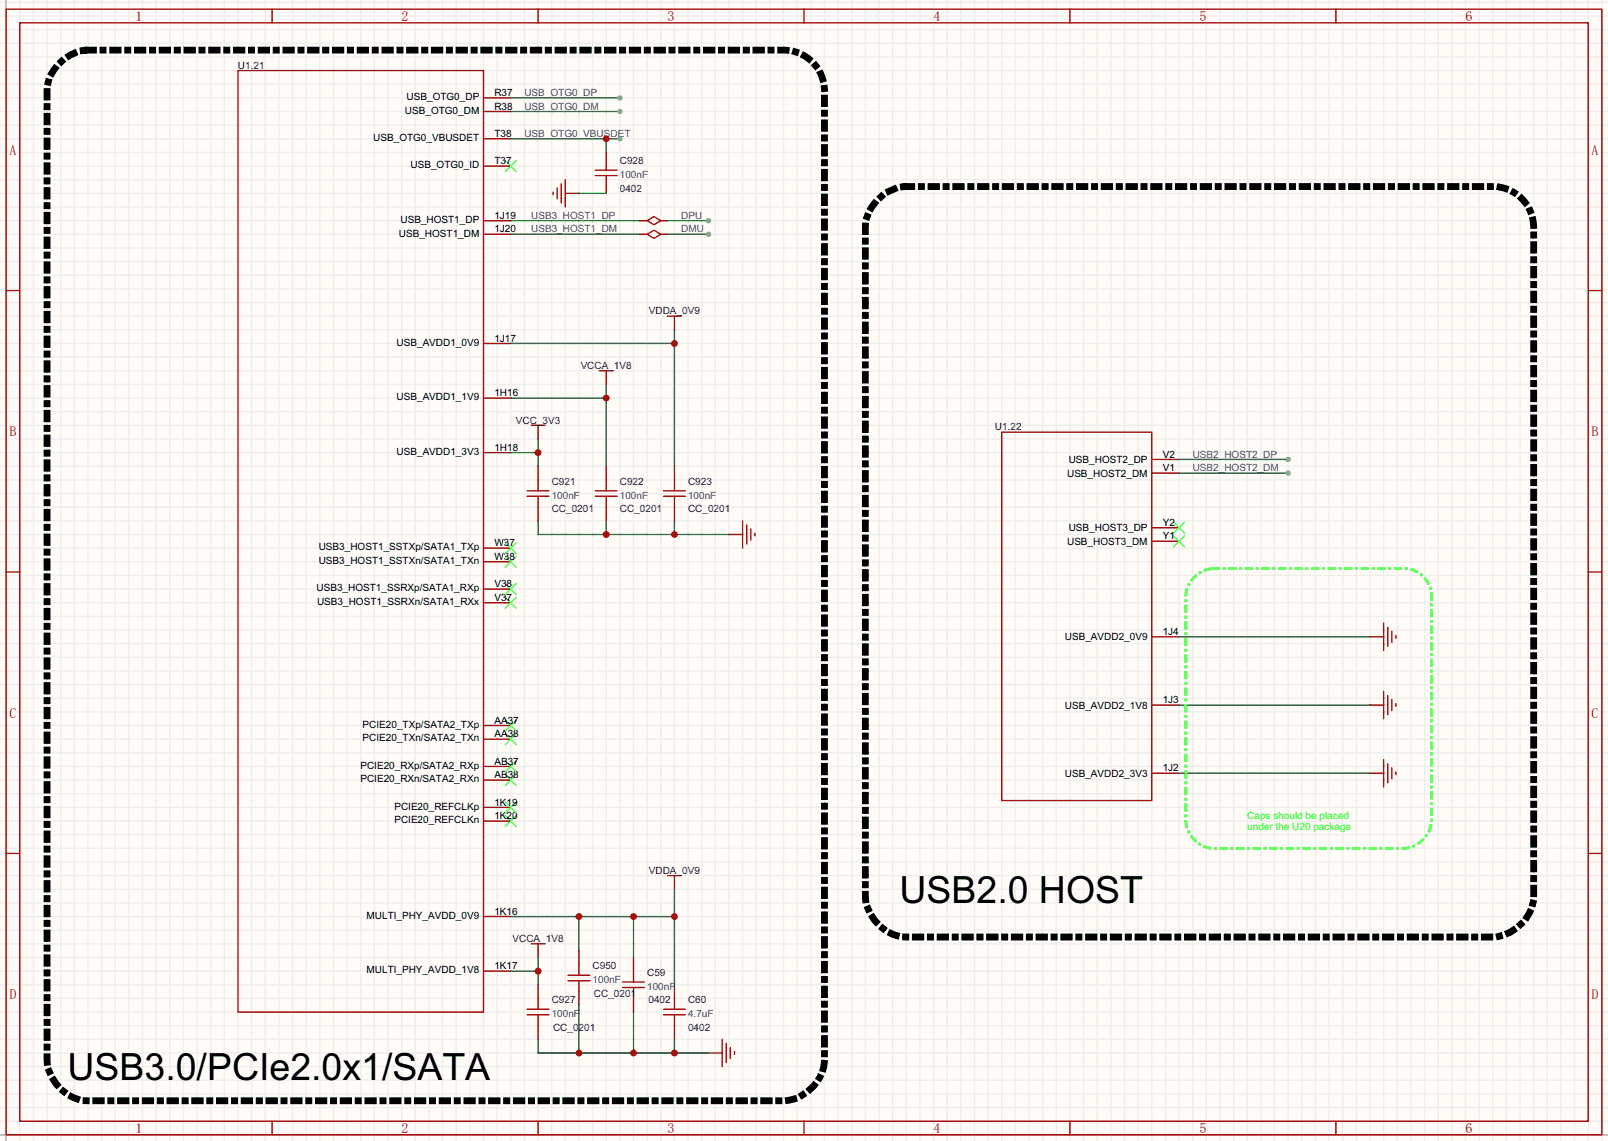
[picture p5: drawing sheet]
<svg xmlns="http://www.w3.org/2000/svg" width="299mm" height="212mm" viewBox="0 0 299 212" stroke-linecap="round" stroke-linejoin="round" font-family="sans-serif">
<path d="M0 0h299.5v212.4h-299.5z" fill="#fffcf7"/>
<g fill="none" stroke="#ededed" stroke-width=".25">
<path d="M0 .4h299.5M0 3h299.5M0 5.5h299.5M0 8.1h299.5M0 10.6h299.5M0 13.1h299.5M0 15.7h299.5M0 18.2h299.5M1.1 0v212.4M3.7 0v212.4M6.2 0v212.4M8.8 0v212.4"/>
<path d="M11.3 0v212.4M13.8 0v212.4M16.4 0v212.4M18.9 0v212.4M21.5 0v212.4M24 0v212.4M26.5 0v212.4M29.1 0v212.4M31.6 0v212.4M34.2 0v212.4M36.7 0v212.4M39.2 0v212.4"/>
<path d="M41.8 0v212.4M44.3 0v212.4M46.9 0v212.4M49.4 0v212.4M51.9 0v212.4M54.5 0v212.4M57 0v212.4M59.6 0v212.4M62.1 0v212.4M64.6 0v212.4M67.2 0v212.4M69.7 0v212.4"/>
<path d="M72.3 0v212.4M74.8 0v212.4M77.3 0v212.4M79.9 0v212.4M82.4 0v212.4M85 0v212.4M87.5 0v212.4M90 0v212.4M92.6 0v212.4M95.1 0v212.4M97.7 0v212.4M100.2 0v212.4"/>
<path d="M102.7 0v212.4M105.3 0v212.4M107.8 0v212.4M110.4 0v212.4M112.9 0v212.4M115.4 0v212.4M118 0v212.4M120.5 0v212.4M123.1 0v212.4M125.6 0v212.4M128.1 0v212.4M130.7 0v212.4"/>
<path d="M133.2 0v212.4M135.8 0v212.4M138.3 0v212.4M140.8 0v212.4M143.4 0v212.4M145.9 0v212.4M148.5 0v212.4M151 0v212.4M153.5 0v212.4M156.1 0v212.4M158.6 0v212.4M161.2 0v212.4"/>
<path d="M163.7 0v212.4M166.2 0v212.4M168.8 0v212.4M171.3 0v212.4M173.9 0v212.4M176.4 0v212.4M178.9 0v212.4M181.5 0v212.4M184 0v212.4M186.6 0v212.4M189.1 0v212.4M191.6 0v212.4"/>
<path d="M194.2 0v212.4M196.7 0v212.4M199.3 0v212.4M201.8 0v212.4M204.3 0v212.4M206.9 0v212.4M209.4 0v212.4M212 0v212.4M214.5 0v212.4M217 0v212.4M219.6 0v212.4M222.1 0v212.4"/>
<path d="M224.7 0v212.4M227.2 0v212.4M229.7 0v212.4M232.3 0v212.4M234.8 0v212.4M237.4 0v212.4M239.9 0v212.4M242.4 0v212.4M245 0v212.4M247.5 0v212.4M250.1 0v212.4M252.6 0v212.4"/>
<path d="M255.1 0v212.4M257.7 0v212.4M260.2 0v212.4M262.8 0v212.4M265.3 0v212.4M267.8 0v212.4M270.4 0v212.4M272.9 0v212.4M275.5 0v212.4M278 0v212.4M280.5 0v212.4M283.1 0v212.4"/>
<path d="M285.6 0v212.4M288.2 0v212.4M290.7 0v212.4M293.2 0v212.4M295.8 0v212.4M298.3 0v212.4M0 20.8h299.5M0 23.3h299.5M0 25.8h299.5M0 28.4h299.5M0 30.9h299.5M0 33.5h299.5"/>
<path d="M0 36h299.5M0 38.5h299.5M0 41.1h299.5M0 43.6h299.5M0 46.2h299.5M0 48.7h299.5M0 51.2h299.5M0 53.8h299.5M0 56.3h299.5M0 58.9h299.5M0 61.4h299.5M0 63.9h299.5"/>
<path d="M0 66.5h299.5M0 69h299.5M0 71.6h299.5M0 74.1h299.5M0 76.6h299.5M0 79.2h299.5M0 81.7h299.5M0 84.3h299.5M0 86.8h299.5M0 89.3h299.5M0 91.9h299.5M0 94.4h299.5"/>
<path d="M0 97h299.5M0 99.5h299.5M0 102h299.5M0 104.6h299.5M0 107.1h299.5M0 109.7h299.5M0 112.2h299.5M0 114.7h299.5M0 117.3h299.5M0 119.8h299.5M0 122.4h299.5M0 124.9h299.5"/>
<path d="M0 127.4h299.5M0 130h299.5M0 132.5h299.5M0 135.1h299.5M0 137.6h299.5M0 140.1h299.5M0 142.7h299.5M0 145.2h299.5M0 147.8h299.5M0 150.3h299.5M0 152.8h299.5M0 155.4h299.5"/>
<path d="M0 157.9h299.5M0 160.5h299.5M0 163h299.5M0 165.5h299.5M0 168.1h299.5M0 170.6h299.5M0 173.2h299.5M0 175.7h299.5M0 178.2h299.5M0 180.8h299.5M0 183.3h299.5M0 185.9h299.5"/>
<path d="M0 188.4h299.5M0 190.9h299.5M0 193.5h299.5M0 196h299.5M0 198.6h299.5M0 201.1h299.5M0 203.6h299.5M0 206.2h299.5M0 208.7h299.5M0 211.3h299.5"/>
</g>
<path d="M1.1 0v212.4M0 211.3h299.5" fill="none" stroke="#999" stroke-width=".25"/>
<g fill="none" stroke="#a10000" stroke-width=".25">
<path d="M1.1 1.7h297.2v209.6h-297.2zM3.7 4.2h292.1v204.5h-292.1zM44.3 13.1h45.7v175.3h-45.7zM50.7 1.7v2.5M100.2 1.7v2.5M149.7 1.7v2.5M199.3 1.7v2.5M248.8 1.7v2.5M1.1 54.1h2.6M295.8 54.1h2.5M186.6 80.4h27.9v68.6h-27.9zM1.1 106.5h2.6"/>
<path d="M295.8 106.5h2.5M1.1 158.9h2.6M295.8 158.9h2.5M50.7 208.7v2.6M100.2 208.7v2.6M149.7 208.7v2.6M199.3 208.7v2.6M248.8 208.7v2.6"/>
</g>
<g fill="none" stroke="#870000" stroke-width=".25">
<path d="M90 18.2h5.1M90 30.9h5.1M90 25.8h5.1M90 20.8h5.1M90 43.6h5.1M90 41.1h5.1M90 74.1h5.1M90 63.9h5.1M90 84.3h5.1M214.5 85.5h5.1M214.5 88.1h5.1M214.5 98.2h5.1"/>
<path d="M90 112.2h5.1M90 109.7h5.1M90 104.6h5.1M90 102h5.1M214.5 100.8h5.1M214.5 118.5h5.1M90 137.6h5.1M90 135.1h5.1M214.5 131.2h5.1M90 152.8h5.1M90 150.3h5.1M90 145.2h5.1"/>
<path d="M90 142.7h5.1M214.5 143.9h5.1M90 170.6h5.1M90 180.8h5.1"/>
</g>
<g fill="none" stroke="#3c3" stroke-width=".25">
<path d="M94.1 29.9l2 2M96.1 29.9l-2 2M218.6 97.2l2 2M218.6 99.8l2 2M220.6 97.2l-2 2M220.6 99.8l-2 2M94.1 111.2l2 2M94.1 108.6l2 2.1M94.1 103.6l2 2M94.1 101l2 2.1M96.1 111.2l-2 2M96.1 108.6l-2 2.1"/>
<path d="M96.1 103.6l-2 2M96.1 101l-2 2.1M94.1 136.6l2 2M94.1 134l2 2.1M96.1 136.6l-2 2M96.1 134l-2 2.1M94.1 151.8l2 2.1M94.1 149.3l2 2M94.1 144.2l2 2M94.1 141.7l2 2M96.1 151.8l-2 2.1M96.1 149.3l-2 2"/>
<path d="M96.1 144.2l-2 2M96.1 141.7l-2 2"/>
</g>
<path d="M95.1 18.2h20.3" fill="none" stroke="#008700" stroke-width=".25"/>
<circle cx="115.4" cy="18.2" r=".51" fill="#999"/>
<path d="M95.1 20.8h20.3" fill="none" stroke="#008700" stroke-width=".25"/>
<circle cx="115.4" cy="20.8" r=".51" fill="#999"/>
<path d="M95.1 25.8h20.3M112.9 25.8v2.6" fill="none" stroke="#008700" stroke-width=".25"/>
<circle cx="112.9" cy="25.8" r=".63" fill="#c00"/>
<circle cx="115.4" cy="25.8" r=".51" fill="#999"/>
<path d="M100.2 97v2.5h35.6M112.9 97v2.5M125.6 97v2.5" fill="none" stroke="#008700" stroke-width=".25"/>
<g fill="#c00">
<circle cx="112.9" cy="99.5" r=".63"/>
<circle cx="125.6" cy="99.5" r=".63"/>
</g>
<path d="M95.1 63.9h30.5M125.6 61.4v25.4" fill="none" stroke="#008700" stroke-width=".25"/>
<circle cx="125.6" cy="63.9" r=".63" fill="#c00"/>
<path d="M95.1 74.1h17.8M112.9 71.6v15.2" fill="none" stroke="#008700" stroke-width=".25"/>
<circle cx="112.9" cy="74.1" r=".63" fill="#c00"/>
<path d="M95.1 84.3h5.1M100.2 81.7v5.1" fill="none" stroke="#008700" stroke-width=".25"/>
<circle cx="100.2" cy="84.3" r=".63" fill="#c00"/>
<path d="M219.6 85.5h20.3" fill="none" stroke="#008700" stroke-width=".25"/>
<circle cx="239.9" cy="85.5" r=".51" fill="#999"/>
<path d="M219.6 88.1h20.3" fill="none" stroke="#008700" stroke-width=".25"/>
<circle cx="239.9" cy="88.1" r=".51" fill="#999"/>
<path d="M219.6 118.5h35.5M219.6 131.2h35.5M219.6 143.9h35.5M95.1 170.6h30.5M107.8 170.6v6.4M118 170.6v7.6M125.6 165.5v17.8" fill="none" stroke="#008700" stroke-width=".25"/>
<path d="M125.6 164.3v1.2M125.6 183.3v2.6M125.6 190.9v2.6" fill="none" stroke="#870000" stroke-width=".25"/>
<path d="M124.3 163h2.6M125.6 163v1.3M123.6 187.9h4M123.6 188.9h4M125.6 185.9v2M125.6 188.9v2" fill="none" stroke="#a10000" stroke-width=".25"/>
<g fill="#c00">
<circle cx="125.6" cy="170.6" r=".63"/>
<circle cx="118" cy="170.6" r=".63"/>
<circle cx="107.8" cy="170.6" r=".63"/>
</g>
<path d="M100.2 177v1.2" fill="none" stroke="#870000" stroke-width=".25"/>
<path d="M98.9 175.7h2.6M100.2 175.7v1.3" fill="none" stroke="#a10000" stroke-width=".25"/>
<path d="M100.2 178.2v5.1M95.1 180.8h5.1" fill="none" stroke="#008700" stroke-width=".25"/>
<circle cx="100.2" cy="180.8" r=".63" fill="#c00"/>
<g fill="none" stroke="#870000" stroke-width=".25">
<path d="M105.3 36h2.5M112.9 28.4v2.5M112.9 33.5v2.5M112.9 70.3v1.3M125.6 60.1v1.3M100.2 80.4v1.3M100.2 86.8v2.5M100.2 94.4v2.6M112.9 86.8v2.5M112.9 94.4v2.6M125.6 86.8v2.5M125.6 94.4v2.6"/>
<path d="M255.1 118.5h2.6M255.1 131.2h2.6M255.1 143.9h2.6M118 178.2v2.6M100.2 183.3v2.6M100.2 190.9v2.6M118 185.9v2.5M132 196h2.5"/>
</g>
<g fill="none" stroke="#a10000" stroke-width=".25">
<path d="M103 35.7v.6M103.8 35v2M104.5 34.2v3.6M105.3 33.5v5M110.9 32.7h4M110.9 31.7h4M112.9 30.9v.8M112.9 32.7v.8M124.3 58.9h2.6M125.6 58.9v1.2M98.9 79.2h2.6M100.2 79.2v1.2"/>
<path d="M111.6 69h2.6M112.9 69v1.3M98.2 92.4h4M98.2 91.4h4M100.2 89.3v2.1M100.2 92.4v2M110.9 92.4h4M110.9 91.4h4M112.9 89.3v2.1M112.9 92.4v2M123.6 92.4h4M123.6 91.4h4"/>
<path d="M125.6 89.3v2.1M125.6 92.4v2M257.7 116v5.1M258.4 116.8v3.5M259.2 117.5v2.1M260 118.3v.5M257.7 128.7v5.1M258.4 129.5v3.5M259.2 130.2v2.1M260 131v.5M257.7 141.4v5.1M258.4 142.2v3.5"/>
<path d="M259.2 142.9v2.1M260 143.7v.5M98.2 188.9h4M98.2 187.9h4M100.2 185.9v2M100.2 188.9v2M116 183.8h4M116 182.8h4M118 180.8v2M118 183.8v2.1M134.5 193.5v5.1M135.3 194.2v3.6"/>
<path d="M136 195v2M136.8 195.8v.5"/>
</g>
<path d="M168.8 34.7h109.2a7.6 7.6 0 0 1 7.6 7.6v124.5a8.2 8.2 0 0 1-7.6 7.6h-109.2a8.2 8.2 0 0 1-7.6-7.6v-124.5a8.2 8.2 0 0 1 7.6-7.6" fill="none" stroke="#000" stroke-width="1.3" stroke-dasharray="1 1.8 0 1.8"/>
<path d="M107.8 36h5.1M95.1 41.1h24.2M95.1 43.6h24.2M100.2 193.5v2.5h31.8M107.8 187.1v8.9M118 188.4v7.6M125.6 193.5v2.5" fill="none" stroke="#008700" stroke-width=".25"/>
<g fill="#c00">
<circle cx="125.6" cy="196" r=".63"/>
<circle cx="118" cy="196" r=".63"/>
<circle cx="107.8" cy="196" r=".63"/>
</g>
<path d="M225.9 105.8h35.6a5.1 5.1 0 0 1 5.1 5.1v41.9a5.4 5.4 0 0 1-5.1 5.1h-35.6a5.4 5.4 0 0 1-5-5.1v-41.9a5.4 5.4 0 0 1 5-5.1" fill="none" stroke="#0f0" stroke-width=".51" stroke-dasharray="1 1 0 1"/>
<path d="M119.3 41.1h1.2M119.3 43.6h1.2M123.1 41.1h1.2M123.1 43.6h1.2M135.8 99.5h2.5" fill="none" stroke="#870000" stroke-width=".25"/>
<path d="M120.5 41.1l1.3-.8 1.3 .8-1.3 .7zM120.5 43.6l1.3-.7 1.3 .7-1.3 .8zM138.3 97v5M139.1 97.7v3.6M139.8 98.5v2M140.6 99.2v.6" fill="none" stroke="#a10000" stroke-width=".25"/>
<path d="M16.4 9.3h129.5a7.6 7.6 0 0 1 7.6 7.6v180.4a8.2 8.2 0 0 1-7.6 7.6h-129.5a8.2 8.2 0 0 1-7.6-7.6v-180.4a8.2 8.2 0 0 1 7.6-7.6" fill="none" stroke="#000" stroke-width="1.3" stroke-dasharray="1 1.8 0 1.8"/>
<path d="M124.3 41.1h7.7" fill="none" stroke="#008700" stroke-width=".25"/>
<circle cx="132" cy="41.1" r=".51" fill="#999"/>
<path d="M124.3 43.6h7.7" fill="none" stroke="#008700" stroke-width=".25"/>
<circle cx="132" cy="43.6" r=".51" fill="#999"/>
<path d="M107.8 177v2.5M107.8 184.6v2.5" fill="none" stroke="#870000" stroke-width=".25"/>
<path d="M107.8 179.5v2M105.8 182.6h4.1M105.8 181.5h4.1M107.8 182.6v2" fill="none" stroke="#a10000" stroke-width=".25"/>
<g font-size="7">
<text x="167.5" y="168.1">USB2.0 HOST</text>
<text x="12.6" y="201.1">USB3.0/PCIe2.0x1/SATA</text>
</g>
<g font-size="2.6" fill="#a00000">
<text x="25.3" y="3.9">1</text>
<text x="74.8" y="3.9">2</text>
<text x="124.3" y="3.9">3</text>
<text x="173.8" y="3.9">4</text>
<text x="223.4" y="3.9">5</text>
<text x="272.9" y="3.9">6</text>
<text x="1.8" y="28.9">A</text>
<text x="296.4" y="28.9">A</text>
<text x="1.8" y="81.2">B</text>
<text x="296.4" y="81.2">B</text>
<text x="1.8" y="133.6">C</text>
<text x="296.4" y="133.6">C</text>
<text x="1.8" y="186">D</text>
<text x="296.4" y="186">D</text>
<text x="25.3" y="210.9">1</text>
<text x="74.8" y="210.9">2</text>
<text x="124.3" y="210.9">3</text>
<text x="173.8" y="210.9">4</text>
<text x="223.4" y="210.9">5</text>
<text x="272.9" y="210.9">6</text>
</g>
<g font-size="1.9" fill="#000080">
<text x="44.3" y="12.8">U1.21</text>
<text x="115.4" y="30.6">C928</text>
<text x="115.4" y="35.7">0402</text>
<text x="120.8" y="58.5">VDDA_0V9</text>
<text x="108.1" y="68.7">VCCA_1V8</text>
<text x="96.1" y="78.8">VCC_3V3</text>
<text x="185.3" y="80.1">U1.22</text>
<text x="102.7" y="95.3">CC_0201</text>
<text x="102.7" y="90.3">C921</text>
<text x="115.4" y="95.3">CC_0201</text>
<text x="115.4" y="90.3">C922</text>
<text x="128.1" y="95.3">CC_0201</text>
<text x="128.1" y="90.3">C923</text>
<text x="120.8" y="162.7">VDDA_0V9</text>
<text x="95.4" y="175.4">VCCA_1V8</text>
<text x="110.4" y="180.4">C950</text>
<text x="110.6" y="185.5">CC_0201</text>
<text x="120.5" y="181.7">C59</text>
<text x="102.7" y="186.8">C927</text>
<text x="103" y="191.9">CC_0201</text>
<text x="120.8" y="186.8">0402</text>
<text x="128.1" y="186.8">C60</text>
<text x="128.1" y="191.9">0402</text>
</g>
<g font-size="1.9">
<text x="92.1" y="17.9">R37</text>
<text x="75.4" y="21.2">USB_OTG0_DM</text>
<text x="75.7" y="18.6">USB_OTG0_DP</text>
<text x="92.1" y="20.4">R38</text>
<text x="69.5" y="26.3">USB_OTG0_VBUSDET</text>
<text x="92.1" y="25.5">T38</text>
<text x="76.4" y="31.3">USB_OTG0_ID</text>
<text x="92.1" y="30.6">T37</text>
<text x="74.6" y="41.5">USB_HOST1_DP</text>
<text x="92.1" y="40.7">1J19</text>
<text x="74.3" y="44">USB_HOST1_DM</text>
<text x="92.1" y="43.3">1J20</text>
<text x="73.9" y="64.4">USB_AVDD1_0V9</text>
<text x="92.1" y="63.6">1J17</text>
<text x="73.9" y="74.5">USB_AVDD1_1V9</text>
<text x="92.1" y="73.8">1H16</text>
<text x="92.1" y="83.9">1H18</text>
<text x="73.9" y="84.7">USB_AVDD1_3V3</text>
<text x="198.7" y="88.7">USB_HOST2_DM</text>
<text x="199" y="86.2">USB_HOST2_DP</text>
<text x="216.5" y="85.2">V2</text>
<text x="216.5" y="87.7">V1</text>
<text x="92.1" y="101.7">W37</text>
<text x="198.7" y="101.4">USB_HOST3_DM</text>
<text x="199" y="98.9">USB_HOST3_DP</text>
<text x="216.5" y="97.9">Y2</text>
<text x="216.5" y="100.4">Y1</text>
<text x="59.4" y="105">USB3_HOST1_SSTXn/SATA1_TXn</text>
<text x="59.4" y="102.5">USB3_HOST1_SSTXp/SATA1_TXp</text>
<text x="92.1" y="104.2">W38</text>
<text x="58.9" y="110.1">USB3_HOST1_SSRXp/SATA1_RXp</text>
<text x="59.1" y="112.6">USB3_HOST1_SSRXn/SATA1_RXx</text>
<text x="92.1" y="111.9">V37</text>
<text x="92.1" y="109.3">V38</text>
<text x="198.3" y="119.2">USB_AVDD2_0V9</text>
<text x="216.5" y="118.2">1J4</text>
<text x="198.3" y="131.9">USB_AVDD2_1V8</text>
<text x="216.5" y="130.9">1J3</text>
<text x="67.5" y="135.5">PCIE20_TXp/SATA2_TXp</text>
<text x="92.1" y="137.3">AA38</text>
<text x="92.1" y="134.7">AA37</text>
<text x="67.1" y="143.1">PCIE20_RXp/SATA2_RXp</text>
<text x="67.5" y="138">PCIE20_TXn/SATA2_TXn</text>
<text x="92.1" y="142.3">AB37</text>
<text x="216.5" y="143.6">1J2</text>
<text x="67.1" y="145.6">PCIE20_RXn/SATA2_RXn</text>
<text x="92.1" y="150">1K19</text>
<text x="92.1" y="144.9">AB38</text>
<text x="198.3" y="144.6">USB_AVDD2_3V3</text>
<text x="73.4" y="153.3">PCIE20_REFCLKn</text>
<text x="73.4" y="150.7">PCIE20_REFCLKp</text>
<text x="92.1" y="152.5">1K20</text>
<text x="68.3" y="171">MULTI_PHY_AVDD_0V9</text>
<text x="92.1" y="170.3">1K16</text>
<text x="68.3" y="181.2">MULTI_PHY_AVDD_1V8</text>
<text x="92.1" y="180.4">1K17</text>
</g>
<g font-size="1.9" fill="#00f">
<text x="97.7" y="17.9">USB_OTG0_DP</text>
<text x="97.7" y="20.4">USB_OTG0_DM</text>
<text x="97.7" y="25.5">USB_OTG0_VBUSDET</text>
<text x="115.4" y="33.1">100nF</text>
<text x="98.9" y="40.7">USB3_HOST1_DP</text>
<text x="126.9" y="40.7">DPU</text>
<text x="98.9" y="43.3">USB3_HOST1_DM</text>
<text x="126.9" y="43.3">DMU</text>
<text x="222.1" y="85.2">USB2_HOST2_DP</text>
<text x="222.1" y="87.7">USB2_HOST2_DM</text>
<text x="102.7" y="92.8">100nF</text>
<text x="115.4" y="92.8">100nF</text>
<text x="128.1" y="92.8">100nF</text>
<text x="110.4" y="183">100nF</text>
<text x="120.5" y="184.2">100nF</text>
<text x="102.7" y="189.3">100nF</text>
<text x="128.1" y="189.3">4.7uF</text>
</g>
<g font-size="1.9" fill="#0f0">
<text x="232.3" y="152.5">Caps should be placed</text>
<text x="232.3" y="154.5">under the U20 package</text>
</g>
</svg>
